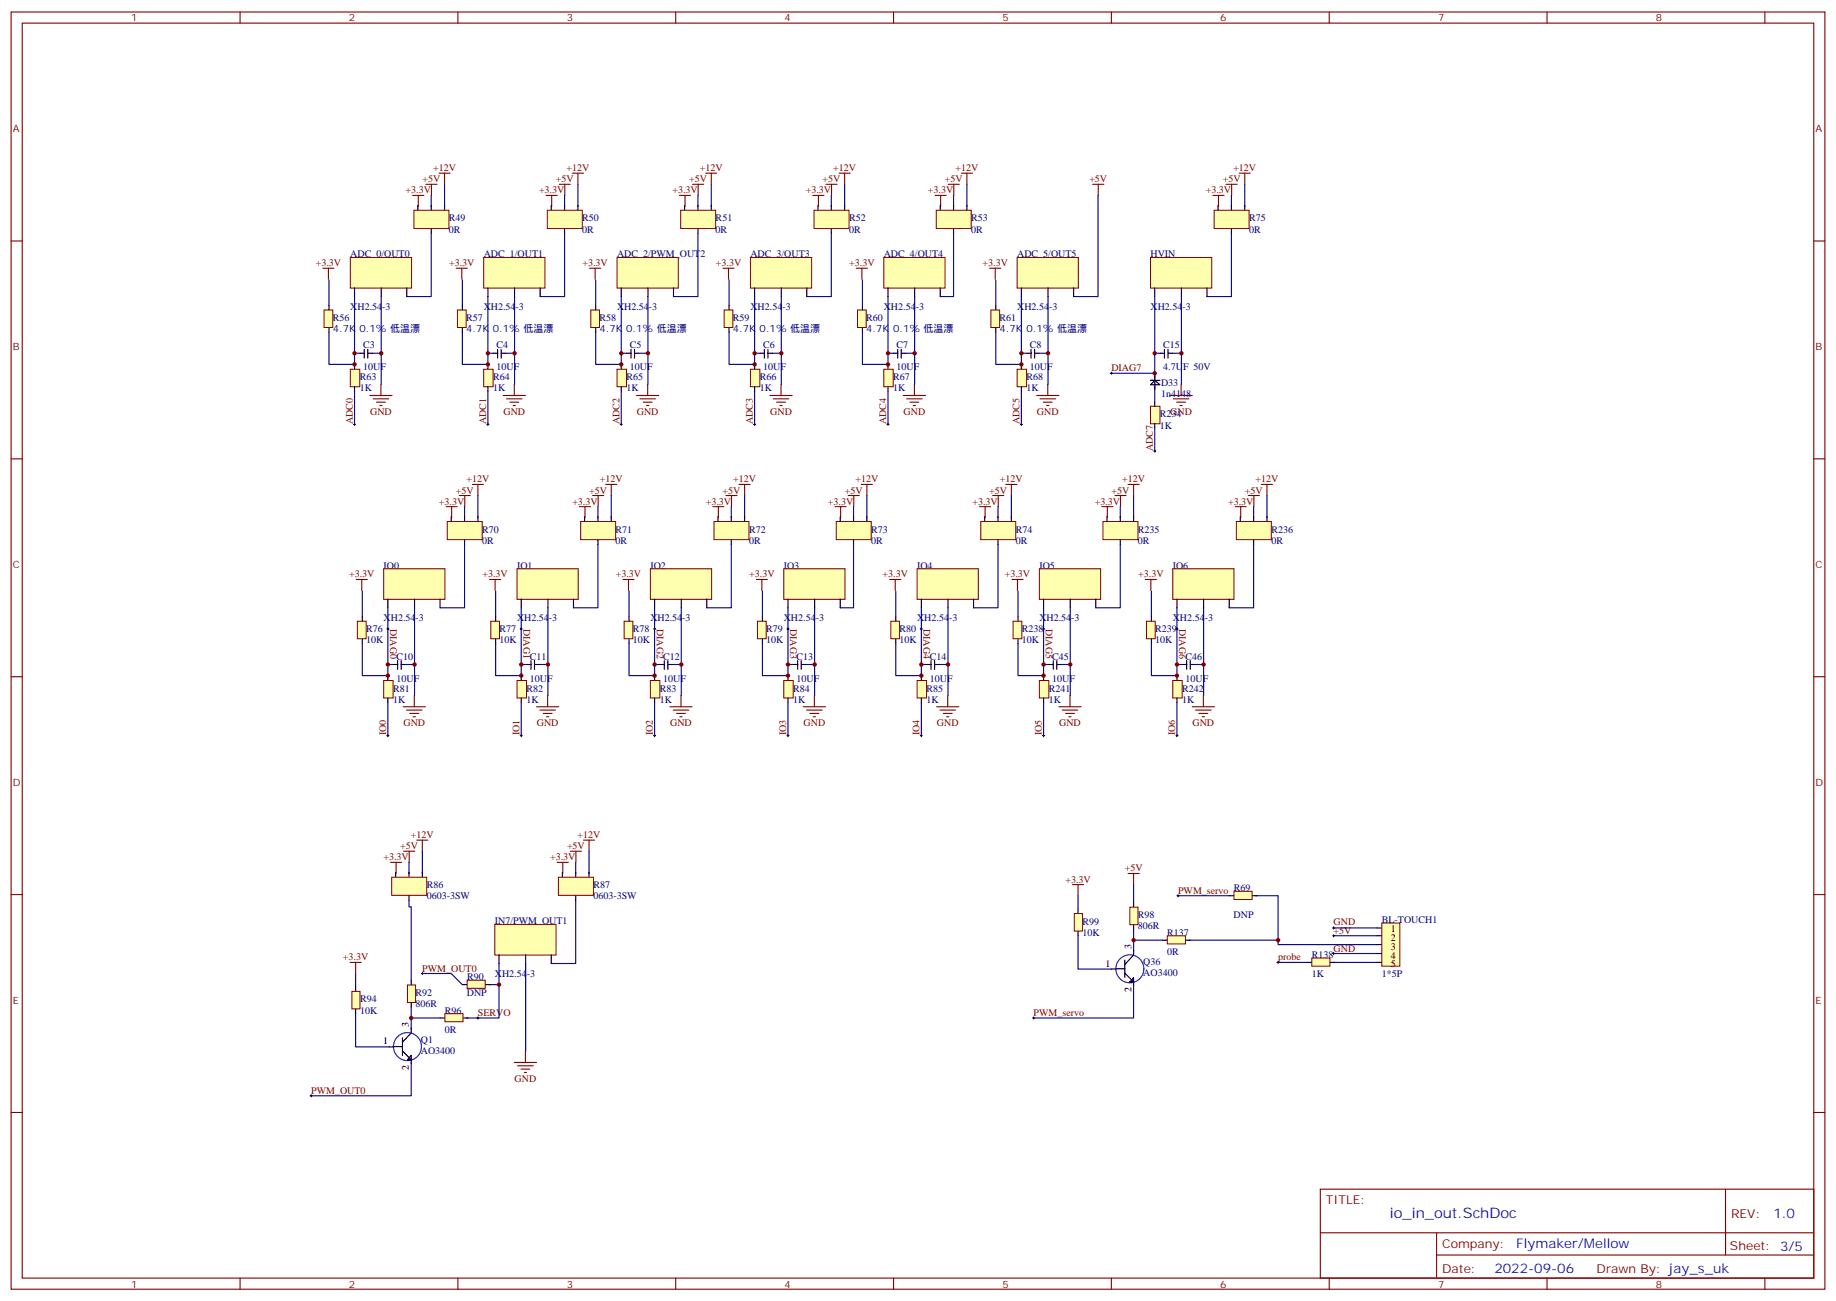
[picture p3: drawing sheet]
<svg xmlns="http://www.w3.org/2000/svg" width="583mm" height="413mm" viewBox="0 0 583 413" stroke-linecap="round" stroke-linejoin="round" font-family="sans-serif">
<g fill="none" stroke="#800000" stroke-width=".35">
<path d="M135.2 58.5h3.5M136.9 58.5v3.5M139.3 55h3.6M141.1 55v3.5M177.5 58.5h3.5M179.3 58.5v3.5M181.7 55h3.5M183.4 55v3.5M219.8 58.5h3.6M221.6 58.5v3.5M224 55h3.5M225.8 55v3.5"/>
<path d="M262.2 58.5h3.5M263.9 58.5v3.5M266.3 55h3.6M268.1 55v3.5M301 58.5h3.5M302.8 58.5v3.5M305.2 55h3.5M306.9 55v3.5M346.8 58.5h3.6M348.6 58.5v3.5M389.2 58.5h3.5M390.9 58.5v3.5"/>
<path d="M393.3 55h3.6M395.1 55v3.5M131 62h3.5M132.8 62v3.5M173.3 62h3.6M175.1 62v3.5M215.7 62h3.5M217.4 62v3.5M258 62h3.5M259.8 62v3.5M296.8 62h3.5M298.6 62v3.5"/>
<path d="M385 62h3.5M386.8 62v3.5M102.5 85.1h3.5M104.2 85.1v3.6M144.8 85.1h3.5M146.6 85.1v3.6M187.2 85.1h3.5M188.9 85.1v3.6M229.5 85.1h3.5M231.2 85.1v3.6M271.8 85.1h3.5M273.6 85.1v3.6"/>
<path d="M314.2 85.1h3.5M315.9 85.1v3.6M117.4 125.5h7M118.4 126.6h5M119.5 127.6h2.8M120.6 128.7h.7M120.9 122v3.5M159.7 125.5h7.1M160.8 126.6h4.9M161.8 127.6h2.9M162.9 128.7h.7M163.3 122v3.5"/>
<path d="M202.1 125.5h7M203.1 126.6h5M204.2 127.6h2.8M205.2 128.7h.7M205.6 122v3.5M244.4 125.5h7M245.4 126.6h5M246.5 127.6h2.8M247.6 128.7h.7M247.9 122v3.5M286.7 125.5h7.1M287.8 126.6h4.9"/>
<path d="M288.8 127.6h2.9M289.9 128.7h.7M290.3 122v3.5M329.1 125.5h7M330.1 126.6h5M331.2 127.6h2.8M332.2 128.7h.7M332.6 122v3.5M371.4 125.5h7M372.4 126.6h5M373.5 127.6h2.8M374.6 128.7h.7"/>
<path d="M374.9 122v3.5M145.8 157.3h3.5M147.5 157.3v3.5M149.9 153.7h3.6M151.7 153.7v3.6M188.1 157.3h3.5M189.9 157.3v3.5M192.3 153.7h3.5M194 153.7v3.6M230.4 157.3h3.6M232.2 157.3v3.5M234.6 153.7h3.5"/>
<path d="M236.4 153.7v3.6M269.2 157.3h3.6M271 157.3v3.5M273.4 153.7h3.5M275.2 153.7v3.6M315.1 157.3h3.5M316.9 157.3v3.5M319.3 153.7h3.5M321 153.7v3.6M353.9 157.3h3.5M355.7 157.3v3.5M358.1 153.7h3.5"/>
<path d="M359.8 153.7v3.6M396.2 157.3h3.6M398 157.3v3.5M400.4 153.7h3.5M402.2 153.7v3.6M141.6 160.8h3.5M143.4 160.8v3.5M183.9 160.8h3.6M185.7 160.8v3.5M226.3 160.8h3.5M228 160.8v3.5M265.1 160.8h3.5"/>
<path d="M266.8 160.8v3.5M310.9 160.8h3.6M312.7 160.8v3.5M349.7 160.8h3.6M351.5 160.8v3.5M392.1 160.8h3.5M393.8 160.8v3.5M113.1 183.9h3.5M114.8 183.9v3.5M155.4 183.9h3.5M157.2 183.9v3.5M197.7 183.9h3.6"/>
<path d="M199.5 183.9v3.5M240.1 183.9h3.5M241.8 183.9v3.5M282.4 183.9h3.5M284.2 183.9v3.5M321.2 183.9h3.5M323 183.9v3.5M363.5 183.9h3.6M365.3 183.9v3.5M128 224.3h7M129 225.4h5M130.1 226.4h2.8"/>
<path d="M131.1 227.5h.8M131.5 220.8v3.5M170.3 224.3h7.1M171.4 225.4h4.9M172.4 226.4h2.8M173.5 227.5h.7M173.8 220.8v3.5M212.6 224.3h7.1M213.7 225.4h4.9M214.8 226.4h2.8M215.8 227.5h.7M216.2 220.8v3.5"/>
<path d="M255 224.3h7M256 225.4h5M257.1 226.4h2.8M258.1 227.5h.8M258.5 220.8v3.5M297.3 224.3h7.1M298.4 225.4h4.9M299.4 226.4h2.8M300.5 227.5h.7M300.8 220.8v3.5M336.1 224.3h7.1M337.2 225.4h4.9"/>
<path d="M338.2 226.4h2.9M339.3 227.5h.7M339.6 220.8v3.5M378.4 224.3h7.1M379.5 225.4h4.9M380.6 226.4h2.8M381.6 227.5h.7M382 220.8v3.5M124 273.7h3.5M125.7 273.7v3.5M128.1 270.2h3.6M129.9 270.2v3.5"/>
<path d="M132.3 266.6h3.5M134.1 266.6v3.6M176.9 273.7h3.5M178.6 273.7v3.5M181 270.2h3.6M182.8 270.2v3.5M185.2 266.6h3.5M187 266.6v3.6M358.1 277.2h3.5M359.8 277.2v3.5M340.4 280.7h3.6M342.2 280.7v3.6"/>
<path d="M111.1 305.4h3.6M112.9 305.4v3.6M163.3 337.2h7M164.3 338.2h4.9M165.4 339.3h2.8M166.8 333.7v3.5M166.4 340.4h.7"/>
</g>
<g fill="none" stroke="#000" stroke-width=".32">
<path d="M352.4 118.5h.7M352.8 118.1v.7M112.2 134.7h.7M112.5 134.3v.7M154.5 134.7h.7M154.9 134.3v.7M196.8 134.7h.8M197.2 134.3v.7M239.2 134.7h.7M239.5 134.3v.7M281.5 134.7h.7M281.9 134.3v.7"/>
<path d="M323.8 134.7h.8M324.2 134.3v.7M366.2 143.2h.7M366.5 142.8v.7M122.8 199.6h.7M123.1 199.2v.8M165.1 199.6h.7M165.5 199.2v.8M207.4 199.6h.7M207.8 199.2v.8M249.8 199.6h.7M250.1 199.2v.8"/>
<path d="M292.1 199.6h.7M292.5 199.2v.8M330.9 199.6h.7M331.3 199.2v.8M373.2 199.6h.7M373.6 199.2v.8M122.8 233.5h.7M123.1 233.1v.7M165.1 233.5h.7M165.5 233.1v.7M207.4 233.5h.7M207.8 233.1v.7"/>
<path d="M249.8 233.5h.7M250.1 233.1v.7M292.1 233.5h.7M292.5 233.1v.7M330.9 233.5h.7M331.3 233.1v.7M373.2 233.5h.7M373.6 233.1v.7M373.6 284.3h.7M373.9 283.9v.7M423 294.5h.7M423 297h.7"/>
<path d="M423.3 294.1v.8M423.3 296.6v.7M133.7 309h.7M134.1 308.6v.7M405.3 305.4h.7M405.7 305.1v.7M423 302.6h.7M423.3 302.3v.7M151.3 323.1h.7M151.7 322.7v.7M327.7 323.1h.7M328.1 322.7v.7"/>
<path d="M98.4 347.8h.7M98.8 347.4v.7"/>
</g>
<g fill="none" stroke="#000080" stroke-width=".35">
<path d="M141.1 58.5v7M183.4 58.5v7M225.8 58.5v7M268.1 58.5v7M306.9 58.5v7M395.1 58.5v7M136.9 74v20.1h-7.8M136.9 62v3.5M179.2 74v20.1h-7.8M179.2 62v3.5M221.5 74v20.1h-7.7M221.5 62v3.5"/>
<path d="M263.9 74v20.1h-7.8M263.9 62v3.5M302.7 74v20.1h-4.3M302.7 62v3.5M348.5 62v32.1h-7.7M390.9 74v20.1h-7.8M390.9 62v3.5M104.4 88.8v8.1M112.5 94.1v18h1.8M121 94.1v27.9M146.8 88.8v8.1M154.9 94.1v18h1.7"/>
<path d="M163.3 94.1v27.9M189.1 88.8v8.1M197.2 94.1v18h1.8M205.7 94.1v27.9M231.4 88.8v8.1M239.5 94.1v18h1.8M248 94.1v27.9M273.8 88.8v8.1M281.9 94.1v18h1.7M290.3 94.1v27.9M316.1 88.8v8.1M324.2 94.1v18h1.8"/>
<path d="M332.7 94.1v27.9M366.5 94.1v18h1.8M375 94.1v27.9M104.4 105.4v10.2h8.1v-3.5M118.2 112.1h2.8M146.8 105.4v10.2h8.1v-3.5M160.5 112.1h2.8M189.1 105.4v10.2h8.1v-3.5M202.8 112.1h2.9M231.4 105.4v10.2h8.1v-3.5M245.2 112.1h2.8M273.8 105.4v10.2h8.1v-3.5"/>
<path d="M287.5 112.1h2.8M316.1 105.4v10.2h8.1v-3.5M329.8 112.1h2.9M352.8 118.5h13.7M366.5 112.1v7.1M372.2 112.1h2.8M112.5 124.1v10.6M154.9 124.1v10.6M197.2 124.1v10.6M239.5 124.1v10.6M281.9 124.1v10.6M324.2 124.1v10.6"/>
<path d="M366.5 123.4v4.2M366.5 135.7v7.5M151.7 157.3v7M194 157.3v7M236.4 157.3v7M275.2 157.3v7M321 157.3v7M359.8 157.3v7M402.2 157.3v7M147.5 172.8v20.1h-7.8M147.5 160.8v3.5M189.8 172.8v20.1h-7.8"/>
<path d="M189.8 160.8v3.5M232.1 172.8v20.1h-7.7M232.1 160.8v3.5M270.9 172.8v20.1h-4.2M270.9 160.8v3.5M316.8 172.8v20.1h-7.8M316.8 160.8v3.5M355.6 172.8v20.1h-7.8M355.6 160.8v3.5M397.9 172.8v20.1h-7.7M397.9 160.8v3.5M115 187.6v8.1"/>
<path d="M123.1 192.9v18h1.8M131.6 192.9v27.9M157.3 187.6v8.1M165.5 192.9v18h1.7M173.9 192.9v27.9M199.7 187.6v8.1M207.8 192.9v18h1.7M216.3 192.9v27.9M242 187.6v8.1M250.1 192.9v18h1.8M258.6 192.9v27.9M284.3 187.6v8.1"/>
<path d="M292.5 192.9v18h1.7M300.9 192.9v27.9M323.1 187.6v8.1M331.3 192.9v18h1.7M339.7 192.9v27.9M365.5 187.6v8.1M373.6 192.9v18h1.8M382.1 192.9v27.9M115 204.2v10.2h8.1v-3.5M128.8 210.9h2.8M157.3 204.2v10.2h8.2v-3.5M171.1 210.9h2.8"/>
<path d="M199.7 204.2v10.2h8.1v-3.5M213.4 210.9h2.9M242 204.2v10.2h8.1v-3.5M255.8 210.9h2.8M284.3 204.2v10.2h8.2v-3.5M298.1 210.9h2.8M323.1 204.2v10.2h8.2v-3.5M336.9 210.9h2.8M365.5 204.2v10.2h8.1v-3.5M379.2 210.9h2.9M123.1 222.9v10.6M165.5 222.9v10.6"/>
<path d="M207.8 222.9v10.6M250.1 222.9v10.6M292.5 222.9v10.6M331.3 222.9v10.6M373.6 222.9v10.6M129.8 273.7v3.5M134.1 270.2v7M182.7 273.7v3.5M187 270.2v7M129.8 285.7v2.1h.7v23.3M182.7 285.7v20.1h-7.7M342.2 297v10.6h10.6"/>
<path d="M342.2 284.3v4.2M359.8 294.9v7M359.8 280.7v5.7M359.8 298.4h9.2M373.9 284.3h16.3M377.5 298.4h28.2M398.6 284.3h7.1v15.5h31.4M423.3 294.5h13.8M423.3 297h13.8M112.9 309v4.2M130.5 319.5v7.1M134.1 309h9.1l3.6 3.5"/>
<path d="M155.2 312.5h3.2M158.4 305.8v17.3h-10.2M166.9 305.8v27.9M359.8 312.8v10.3h-31.7M405.7 305.4h9.2M423.3 302.6h13.8M423.3 305.4h13.8M112.9 321.7v10.5h10.6M130.5 337.5v10.3h-31.7M130.5 323.1h9.2"/>
</g>
<path d="M102.9 98.4h2.7v5.5h-2.7z" fill="#ffffb0" stroke="#800000" stroke-width=".32"/>
<path d="M104.4 96.9v1.4M104.4 104v1.4M114.3 112.1h1.4M115.6 110.9v2.8M116.7 110.9v2.8M116.8 112.1h1.4" fill="none" stroke="#000" stroke-width=".35"/>
<path d="M111.2 81.7h19.4v9.7h-19.4z" fill="#ffffb0" stroke="#800000" stroke-width=".32"/>
<path d="M112.5 91.3v2.8M121 91.3v2.8M129.1 91.3v2.8" fill="none" stroke="#000" stroke-width=".35"/>
<path d="M111.2 117.2h3v5.5h-3z" fill="#ffffb0" stroke="#800000" stroke-width=".32"/>
<path d="M112.5 115.6v1.4M112.5 122.7v1.4" fill="none" stroke="#000" stroke-width=".35"/>
<path d="M145.2 98.4h2.8v5.5h-2.8z" fill="#ffffb0" stroke="#800000" stroke-width=".32"/>
<path d="M146.8 96.9v1.4M146.8 104v1.4M156.6 112.1h1.4M158 110.9v2.8M159.1 110.9v2.8M159.1 112.1h1.4" fill="none" stroke="#000" stroke-width=".35"/>
<path d="M153.5 81.7h19.5v9.7h-19.5z" fill="#ffffb0" stroke="#800000" stroke-width=".32"/>
<path d="M154.9 91.3v2.8M163.3 91.3v2.8M171.4 91.3v2.8" fill="none" stroke="#000" stroke-width=".35"/>
<path d="M153.5 117.2h3v5.5h-3z" fill="#ffffb0" stroke="#800000" stroke-width=".32"/>
<path d="M154.9 115.6v1.4M154.9 122.7v1.4" fill="none" stroke="#000" stroke-width=".35"/>
<path d="M187.5 98.4h2.8v5.5h-2.8z" fill="#ffffb0" stroke="#800000" stroke-width=".32"/>
<path d="M189.1 96.9v1.4M189.1 104v1.4M199 112.1h1.4M200.3 110.9v2.8M201.4 110.9v2.8M201.5 112.1h1.3" fill="none" stroke="#000" stroke-width=".35"/>
<path d="M195.9 81.7h19.4v9.7h-19.4z" fill="#ffffb0" stroke="#800000" stroke-width=".32"/>
<path d="M197.2 91.3v2.8M205.7 91.3v2.8M213.8 91.3v2.8" fill="none" stroke="#000" stroke-width=".35"/>
<path d="M195.9 117.2h3v5.5h-3z" fill="#ffffb0" stroke="#800000" stroke-width=".32"/>
<path d="M197.2 115.6v1.4M197.2 122.7v1.4" fill="none" stroke="#000" stroke-width=".35"/>
<path d="M229.9 98.4h2.7v5.5h-2.7z" fill="#ffffb0" stroke="#800000" stroke-width=".32"/>
<path d="M231.4 96.9v1.4M231.4 104v1.4M241.3 112.1h1.4M242.6 110.9v2.8M243.7 110.9v2.8M243.8 112.1h1.4" fill="none" stroke="#000" stroke-width=".35"/>
<path d="M238.2 81.7h19.4v9.7h-19.4z" fill="#ffffb0" stroke="#800000" stroke-width=".32"/>
<path d="M239.5 91.3v2.8M248 91.3v2.8M256.1 91.3v2.8" fill="none" stroke="#000" stroke-width=".35"/>
<path d="M238.2 117.2h3v5.5h-3z" fill="#ffffb0" stroke="#800000" stroke-width=".32"/>
<path d="M239.5 115.6v1.4M239.5 122.7v1.4" fill="none" stroke="#000" stroke-width=".35"/>
<path d="M272.2 98.4h2.8v5.5h-2.8z" fill="#ffffb0" stroke="#800000" stroke-width=".32"/>
<path d="M273.8 96.9v1.4M273.8 104v1.4M283.6 112.1h1.4M285 110.9v2.8M286.1 110.9v2.8M286.1 112.1h1.4" fill="none" stroke="#000" stroke-width=".35"/>
<path d="M280.5 81.7h19.5v9.7h-19.5z" fill="#ffffb0" stroke="#800000" stroke-width=".32"/>
<path d="M281.9 91.3v2.8M290.3 91.3v2.8M298.4 91.3v2.8" fill="none" stroke="#000" stroke-width=".35"/>
<path d="M280.5 117.2h3v5.5h-3z" fill="#ffffb0" stroke="#800000" stroke-width=".32"/>
<path d="M281.9 115.6v1.4M281.9 122.7v1.4" fill="none" stroke="#000" stroke-width=".35"/>
<path d="M314.5 98.4h2.8v5.5h-2.8z" fill="#ffffb0" stroke="#800000" stroke-width=".32"/>
<path d="M316.1 96.9v1.4M316.1 104v1.4M326 112.1h1.4M327.3 110.9v2.8M328.4 110.9v2.8M328.5 112.1h1.3" fill="none" stroke="#000" stroke-width=".35"/>
<path d="M322.9 81.7h19.4v9.7h-19.4z" fill="#ffffb0" stroke="#800000" stroke-width=".32"/>
<path d="M324.2 91.3v2.8M332.7 91.3v2.8M340.8 91.3v2.8" fill="none" stroke="#000" stroke-width=".35"/>
<path d="M322.9 117.2h3v5.5h-3z" fill="#ffffb0" stroke="#800000" stroke-width=".32"/>
<path d="M324.2 115.6v1.4M324.2 122.7v1.4" fill="none" stroke="#000" stroke-width=".35"/>
<path d="M131.4 66.7h11.1v5.8h-11.1z" fill="#ffffb0" stroke="#800000" stroke-width=".32"/>
<path d="M132.6 65.2v1.4M136.9 65.2v1.4M136.9 72.6v1.4M141.1 65.2v1.4" fill="none" stroke="#000" stroke-width=".35"/>
<path d="M173.7 66.7h11.1v5.8h-11.1z" fill="#ffffb0" stroke="#800000" stroke-width=".32"/>
<path d="M175 65.2v1.4M179.2 65.2v1.4M179.2 72.6v1.4M183.4 65.2v1.4" fill="none" stroke="#000" stroke-width=".35"/>
<path d="M216.1 66.7h11.1v5.8h-11.1z" fill="#ffffb0" stroke="#800000" stroke-width=".32"/>
<path d="M217.3 65.2v1.4M221.5 65.2v1.4M221.5 72.6v1.4M225.8 65.2v1.4" fill="none" stroke="#000" stroke-width=".35"/>
<path d="M258.4 66.7h11.1v5.8h-11.1z" fill="#ffffb0" stroke="#800000" stroke-width=".32"/>
<path d="M259.6 65.2v1.4M263.9 65.2v1.4M263.9 72.6v1.4M268.1 65.2v1.4" fill="none" stroke="#000" stroke-width=".35"/>
<path d="M297.2 66.7h11.1v5.8h-11.1z" fill="#ffffb0" stroke="#800000" stroke-width=".32"/>
<path d="M298.4 65.2v1.4M302.7 65.2v1.4M302.7 72.6v1.4M306.9 65.2v1.4" fill="none" stroke="#000" stroke-width=".35"/>
<path d="M113.4 197.2h2.8v5.5h-2.8z" fill="#ffffb0" stroke="#800000" stroke-width=".32"/>
<path d="M115 195.7v1.4M115 202.8v1.4M124.9 210.9h1.4M126.2 209.7v2.7M127.3 209.7v2.7M127.4 210.9h1.4" fill="none" stroke="#000" stroke-width=".35"/>
<path d="M121.8 180.5h19.4v9.7h-19.4z" fill="#ffffb0" stroke="#800000" stroke-width=".32"/>
<path d="M123.1 190.1v2.8M131.6 190.1v2.8M139.7 190.1v2.8" fill="none" stroke="#000" stroke-width=".35"/>
<path d="M121.8 216h3v5.5h-3z" fill="#ffffb0" stroke="#800000" stroke-width=".32"/>
<path d="M123.1 214.4v1.4M123.1 221.5v1.4" fill="none" stroke="#000" stroke-width=".35"/>
<path d="M155.8 197.2h2.8v5.5h-2.8z" fill="#ffffb0" stroke="#800000" stroke-width=".32"/>
<path d="M157.3 195.7v1.4M157.3 202.8v1.4M167.2 210.9h1.4M168.5 209.7v2.7M169.7 209.7v2.7M169.7 210.9h1.4" fill="none" stroke="#000" stroke-width=".35"/>
<path d="M164.1 180.5h19.5v9.7h-19.5z" fill="#ffffb0" stroke="#800000" stroke-width=".32"/>
<path d="M165.5 190.1v2.8M173.9 190.1v2.8M182 190.1v2.8" fill="none" stroke="#000" stroke-width=".35"/>
<path d="M164.1 216h3v5.5h-3z" fill="#ffffb0" stroke="#800000" stroke-width=".32"/>
<path d="M165.5 214.4v1.4M165.5 221.5v1.4" fill="none" stroke="#000" stroke-width=".35"/>
<path d="M198.1 197.2h2.8v5.5h-2.8z" fill="#ffffb0" stroke="#800000" stroke-width=".32"/>
<path d="M199.7 195.7v1.4M199.7 202.8v1.4M209.5 210.9h1.4M210.9 209.7v2.7M212 209.7v2.7M212 210.9h1.4" fill="none" stroke="#000" stroke-width=".35"/>
<path d="M206.4 180.5h19.5v9.7h-19.5z" fill="#ffffb0" stroke="#800000" stroke-width=".32"/>
<path d="M207.8 190.1v2.8M216.3 190.1v2.8M224.4 190.1v2.8" fill="none" stroke="#000" stroke-width=".35"/>
<path d="M206.4 216h3v5.5h-3z" fill="#ffffb0" stroke="#800000" stroke-width=".32"/>
<path d="M207.8 214.4v1.4M207.8 221.5v1.4" fill="none" stroke="#000" stroke-width=".35"/>
<path d="M240.4 197.2h2.8v5.5h-2.8z" fill="#ffffb0" stroke="#800000" stroke-width=".32"/>
<path d="M242 195.7v1.4M242 202.8v1.4M251.9 210.9h1.4M253.2 209.7v2.7M254.3 209.7v2.7M254.4 210.9h1.4" fill="none" stroke="#000" stroke-width=".35"/>
<path d="M248.8 180.5h19.4v9.7h-19.4z" fill="#ffffb0" stroke="#800000" stroke-width=".32"/>
<path d="M250.1 190.1v2.8M258.6 190.1v2.8M266.7 190.1v2.8" fill="none" stroke="#000" stroke-width=".35"/>
<path d="M248.8 216h3v5.5h-3z" fill="#ffffb0" stroke="#800000" stroke-width=".32"/>
<path d="M250.1 214.4v1.4M250.1 221.5v1.4" fill="none" stroke="#000" stroke-width=".35"/>
<path d="M282.8 197.2h2.8v5.5h-2.8z" fill="#ffffb0" stroke="#800000" stroke-width=".32"/>
<path d="M284.3 195.7v1.4M284.3 202.8v1.4M294.2 210.9h1.4M295.5 209.7v2.7M296.7 209.7v2.7M296.7 210.9h1.4" fill="none" stroke="#000" stroke-width=".35"/>
<path d="M291.1 180.5h19.5v9.7h-19.5z" fill="#ffffb0" stroke="#800000" stroke-width=".32"/>
<path d="M292.5 190.1v2.8M300.9 190.1v2.8M309 190.1v2.8" fill="none" stroke="#000" stroke-width=".35"/>
<path d="M291.1 216h3v5.5h-3z" fill="#ffffb0" stroke="#800000" stroke-width=".32"/>
<path d="M292.5 214.4v1.4M292.5 221.5v1.4" fill="none" stroke="#000" stroke-width=".35"/>
<path d="M142 165.5h11.1v5.8h-11.1z" fill="#ffffb0" stroke="#800000" stroke-width=".32"/>
<path d="M143.2 164v1.4M147.5 164v1.4M147.5 171.4v1.4M151.7 164v1.4" fill="none" stroke="#000" stroke-width=".35"/>
<path d="M184.3 165.5h11.1v5.8h-11.1z" fill="#ffffb0" stroke="#800000" stroke-width=".32"/>
<path d="M185.6 164v1.4M189.8 164v1.4M189.8 171.4v1.4M194 164v1.4" fill="none" stroke="#000" stroke-width=".35"/>
<path d="M226.6 165.5h11.2v5.8h-11.2z" fill="#ffffb0" stroke="#800000" stroke-width=".32"/>
<path d="M227.9 164v1.4M232.1 164v1.4M232.1 171.4v1.4M236.4 164v1.4" fill="none" stroke="#000" stroke-width=".35"/>
<path d="M265.4 165.5h11.2v5.8h-11.2z" fill="#ffffb0" stroke="#800000" stroke-width=".32"/>
<path d="M266.7 164v1.4M270.9 164v1.4M270.9 171.4v1.4M275.2 164v1.4" fill="none" stroke="#000" stroke-width=".35"/>
<path d="M311.3 165.5h11.1v5.8h-11.1z" fill="#ffffb0" stroke="#800000" stroke-width=".32"/>
<path d="M312.6 164v1.4M316.8 164v1.4M316.8 171.4v1.4M321 164v1.4" fill="none" stroke="#000" stroke-width=".35"/>
<path d="M157.1 293.4h19.4v9.7h-19.4z" fill="#ffffb0" stroke="#800000" stroke-width=".32"/>
<path d="M158.4 303v2.8M166.9 303v2.8M175 303v2.8" fill="none" stroke="#000" stroke-width=".35"/>
<path d="M177.2 278.4h11.2v5.8h-11.2z" fill="#ffffb0" stroke="#800000" stroke-width=".32"/>
<path d="M178.5 276.9v1.3M182.7 276.9v1.3M187 276.9v1.3M182.7 284.3v1.4M123.5 332.2h1.4M125 332.2h2.8M127.8 333.5l2.7 2.8h-1.2h1.2v-1.4l-1.2 1.4M127.8 329.4v5.5M130.5 326.2v1.4M130.5 336.1v1.4M130.5 327.8l-2.7 3" fill="none" stroke="#000" stroke-width=".35"/>
<circle cx="129.3" cy="332.2" r="4.4" fill="none" stroke="#00f" stroke-width=".35"/>
<path d="M129.3 312.6h2.6v5.6h-2.6z" fill="#ffffb0" stroke="#800000" stroke-width=".32"/>
<path d="M130.5 311.1v1.4M130.5 318.2v1.3" fill="none" stroke="#000" stroke-width=".35"/>
<path d="M111.7 314.6h2.6v5.6h-2.6z" fill="#ffffb0" stroke="#800000" stroke-width=".32"/>
<path d="M112.9 313.2v1.4M112.9 320.3v1.4" fill="none" stroke="#000" stroke-width=".35"/>
<path d="M141.2 321.7h5.8v2.6h-5.8z" fill="#ffffb0" stroke="#800000" stroke-width=".32"/>
<path d="M139.7 323.1h1.4M147.1 323.1h1.4" fill="none" stroke="#000" stroke-width=".35"/>
<path d="M148.3 311.1h5.7v2.6h-5.7z" fill="#ffffb0" stroke="#800000" stroke-width=".32"/>
<path d="M146.8 312.5h1.3M154.2 312.5h1.4" fill="none" stroke="#000" stroke-width=".35"/>
<path d="M124.3 278.4h11.1v5.8h-11.1z" fill="#ffffb0" stroke="#800000" stroke-width=".32"/>
<path d="M368.3 112.1h1.4M369.6 110.9v2.8M370.7 110.9v2.8M370.8 112.1h1.4M125.6 276.9v1.3M129.8 276.9v1.3M134.1 276.9v1.3M129.8 284.3v1.4" fill="none" stroke="#000" stroke-width=".35"/>
<path d="M365.2 81.7h19.4v9.7h-19.4z" fill="#ffffb0" stroke="#800000" stroke-width=".32"/>
<path d="M366.5 91.3v2.8M375 91.3v2.8M383.1 91.3v2.8" fill="none" stroke="#000" stroke-width=".35"/>
<path d="M385.4 66.7h11.1v5.8h-11.1z" fill="#ffffb0" stroke="#800000" stroke-width=".32"/>
<path d="M386.6 65.2v1.4M390.9 65.2v1.4M390.9 72.6v1.4M395.1 65.2v1.4M366.5 119.2v.7M366.6 119.3v1.4l-1.4 1.4h3l-1.6-1.4h-1.4h3M366.6 120.7v2.8" fill="none" stroke="#000" stroke-width=".35"/>
<path d="M438.6 292.9h5.7v13.7h-5.7z" fill="#ffffb0" stroke="#800000" stroke-width=".32"/>
<path d="M437.1 294.5h1.4M437.1 297h1.4M437.1 299.8h1.4M437.1 302.6h1.4M437.1 305.4h1.4" fill="none" stroke="#000" stroke-width=".35"/>
<path d="M365.2 128.9h3v5.6h-3z" fill="#ffffb0" stroke="#800000" stroke-width=".32"/>
<path d="M366.5 127.6v1.4M366.5 134.4v1.3" fill="none" stroke="#000" stroke-width=".35"/>
<path d="M321.6 197.2h2.8v5.5h-2.8z" fill="#ffffb0" stroke="#800000" stroke-width=".32"/>
<path d="M323.1 195.7v1.4M323.1 202.8v1.4M333 210.9h1.4M334.3 209.7v2.7M335.5 209.7v2.7M335.5 210.9h1.4" fill="none" stroke="#000" stroke-width=".35"/>
<path d="M329.9 180.5h19.5v9.7h-19.5z" fill="#ffffb0" stroke="#800000" stroke-width=".32"/>
<path d="M331.3 190.1v2.8M339.7 190.1v2.8M347.8 190.1v2.8" fill="none" stroke="#000" stroke-width=".35"/>
<path d="M329.9 216h3v5.5h-3z" fill="#ffffb0" stroke="#800000" stroke-width=".32"/>
<path d="M331.3 214.4v1.4M331.3 221.5v1.4" fill="none" stroke="#000" stroke-width=".35"/>
<path d="M350.1 165.5h11.1v5.8h-11.1z" fill="#ffffb0" stroke="#800000" stroke-width=".32"/>
<path d="M351.4 164v1.4M355.6 164v1.4M355.6 171.4v1.4M359.8 164v1.4" fill="none" stroke="#000" stroke-width=".35"/>
<path d="M363.9 197.2h2.8v5.5h-2.8z" fill="#ffffb0" stroke="#800000" stroke-width=".32"/>
<path d="M365.5 195.7v1.4M365.5 202.8v1.4M375.4 210.9h1.3M376.7 209.7v2.7M377.8 209.7v2.7M377.8 210.9h1.4" fill="none" stroke="#000" stroke-width=".35"/>
<path d="M372.3 180.5h19.4v9.7h-19.4z" fill="#ffffb0" stroke="#800000" stroke-width=".32"/>
<path d="M373.6 190.1v2.8M382.1 190.1v2.8M390.2 190.1v2.8" fill="none" stroke="#000" stroke-width=".35"/>
<path d="M372.3 216h3v5.5h-3z" fill="#ffffb0" stroke="#800000" stroke-width=".32"/>
<path d="M373.6 214.4v1.4M373.6 221.5v1.4" fill="none" stroke="#000" stroke-width=".35"/>
<path d="M392.4 165.5h11.2v5.8h-11.2z" fill="#ffffb0" stroke="#800000" stroke-width=".32"/>
<path d="M393.7 164v1.4M397.9 164v1.4M397.9 171.4v1.4M402.2 164v1.4" fill="none" stroke="#000" stroke-width=".35"/>
<path d="M416.4 304h5.7v2.6h-5.7z" fill="#ffffb0" stroke="#800000" stroke-width=".32"/>
<path d="M352.8 307.6h1.4M354.3 307.5h2.8M357.1 308.9l2.7 2.7h-1.2h1.2v-1.4l-1.2 1.4M357.1 304.7v5.5M359.8 301.6v1.3M359.8 311.5v1.3M359.8 303.1l-2.7 3M414.9 305.4h1.4M422.3 305.4h1.4" fill="none" stroke="#000" stroke-width=".35"/>
<path d="M363.1 307.5a4.4 4.4 0 0 0-6.4-4 4.4 4.4 0 0 0-.7 7.5 4.4 4.4 0 0 0 7-2.7l.1-.8" fill="none" stroke="#00f" stroke-width=".35"/>
<path d="M358.6 287.9h2.6v5.6h-2.6z" fill="#ffffb0" stroke="#800000" stroke-width=".32"/>
<path d="M359.8 286.4v1.4M359.8 293.5v1.4" fill="none" stroke="#000" stroke-width=".35"/>
<path d="M341 289.9h2.6v5.6h-2.6z" fill="#ffffb0" stroke="#800000" stroke-width=".32"/>
<path d="M342.2 288.5v1.4M342.2 295.6v1.4" fill="none" stroke="#000" stroke-width=".35"/>
<path d="M370.5 297h5.8v2.6h-5.8z" fill="#ffffb0" stroke="#800000" stroke-width=".32"/>
<path d="M369 298.4h1.4M376.4 298.4h1.4" fill="none" stroke="#000" stroke-width=".35"/>
<path d="M391.7 282.9h5.7v2.6h-5.7z" fill="#ffffb0" stroke="#800000" stroke-width=".32"/>
<path d="M390.2 284.3h1.4M397.6 284.3h1.4" fill="none" stroke="#000" stroke-width=".35"/>
<g fill="none" stroke="#870000" stroke-width=".35">
<path d="M3.5 3.8h575.8v405.4h-575.8zM7.1 7.3h568.6v398.3h-568.6zM76.2 3.8v3.5M145.3 3.8v3.5M214.5 3.8v3.5M283.6 3.8v3.5M352.8 3.8v3.5M421.9 3.8v3.5M491.1 3.8v3.5M560.2 3.8v3.5M3.5 76.5h3.6M575.7 76.5h3.6"/>
<path d="M3.5 145.6h3.6M575.7 145.6h3.6M3.5 214.8h3.6M575.7 214.8h3.6M3.5 283.9h3.6M575.7 283.9h3.6M3.5 353.1h3.6M575.7 353.1h3.6M419.1 377.4h156.6v28.2h-156.6zM547.7 377.4v20.9M419.1 391.2h156.5M456 398.3h119.6"/>
<path d="M456 391.2v14.2M76.2 405.6v3.6M145.3 405.6v3.6M214.5 405.6v3.6M283.6 405.6v3.6M352.8 405.6v3.6M421.9 405.6v3.6M491.1 405.6v3.6M560.2 405.6v3.6"/>
</g>
<g fill="#800000">
<circle cx="112.5" cy="115.6" r=".71"/>
<circle cx="112.5" cy="112.1" r=".71"/>
<circle cx="121" cy="112.1" r=".71"/>
<circle cx="123.1" cy="214.4" r=".71"/>
<circle cx="123.1" cy="210.9" r=".71"/>
<circle cx="130.5" cy="323.1" r=".71"/>
<circle cx="131.6" cy="210.9" r=".71"/>
<circle cx="154.9" cy="115.6" r=".71"/>
<circle cx="154.9" cy="112.1" r=".71"/>
<circle cx="158.4" cy="312.5" r=".71"/>
<circle cx="163.3" cy="112.1" r=".71"/>
<circle cx="165.5" cy="214.4" r=".71"/>
<circle cx="165.5" cy="210.9" r=".71"/>
<circle cx="173.9" cy="210.9" r=".71"/>
<circle cx="197.2" cy="115.6" r=".71"/>
<circle cx="197.2" cy="112.1" r=".71"/>
<circle cx="205.7" cy="112.1" r=".71"/>
<circle cx="207.8" cy="214.4" r=".71"/>
<circle cx="207.8" cy="210.9" r=".71"/>
<circle cx="216.3" cy="210.9" r=".71"/>
<circle cx="239.5" cy="115.6" r=".71"/>
<circle cx="239.5" cy="112.1" r=".71"/>
<circle cx="248" cy="112.1" r=".71"/>
<circle cx="250.1" cy="214.4" r=".71"/>
<circle cx="250.1" cy="210.9" r=".71"/>
<circle cx="258.6" cy="210.9" r=".71"/>
<circle cx="281.9" cy="115.6" r=".71"/>
<circle cx="281.9" cy="112.1" r=".71"/>
<circle cx="290.3" cy="112.1" r=".71"/>
<circle cx="292.5" cy="214.4" r=".71"/>
<circle cx="292.5" cy="210.9" r=".71"/>
<circle cx="300.9" cy="210.9" r=".71"/>
<circle cx="324.2" cy="115.6" r=".71"/>
<circle cx="324.2" cy="112.1" r=".71"/>
<circle cx="331.3" cy="214.4" r=".71"/>
<circle cx="331.3" cy="210.9" r=".71"/>
<circle cx="332.7" cy="112.1" r=".71"/>
<circle cx="339.7" cy="210.9" r=".71"/>
<circle cx="359.8" cy="298.4" r=".71"/>
<circle cx="366.5" cy="118.5" r=".71"/>
<circle cx="366.5" cy="112.1" r=".71"/>
<circle cx="373.6" cy="214.4" r=".71"/>
<circle cx="373.6" cy="210.9" r=".71"/>
<circle cx="375" cy="112.1" r=".71"/>
<circle cx="382.1" cy="210.9" r=".71"/>
<circle cx="405.7" cy="298.4" r=".71"/>
</g>
<text font-size="4.6" fill="#00f" x="441.2" y="386.4">io_in_out.SchDoc</text>
<g font-size="4.2" fill="#00f">
<text x="562.9" y="386.7">1.0</text>
<text x="481.3" y="396.2">Flymaker/Mellow</text>
<text x="474.4" y="404">2022-09-06</text>
</g>
<g font-size="3.9" fill="#800">
<text x="420.9" y="382">TITLE:</text>
<text x="549.5" y="386.7">REV:</text>
<text x="457.8" y="396.2">Company:</text>
<text x="549.1" y="396.8">Sheet: 3/5</text>
<text x="457.8" y="403.9">Date:</text>
<text x="506.8" y="403.9">Drawn By: jay_s_uk</text>
</g>
<g font-size="3.2" fill="#800">
<text x="41.6" y="6.8">1</text>
<text x="110.8" y="6.8">2</text>
<text x="179.9" y="6.8">3</text>
<text x="249.1" y="6.8">4</text>
<text x="318.2" y="6.8">5</text>
<text x="387.3" y="6.8">6</text>
<text x="456.5" y="6.8">7</text>
<text x="525.6" y="6.8">8</text>
<text x="4.1" y="41.9">A</text>
<text x="576.3" y="41.9">A</text>
<text x="4.1" y="111.1">B</text>
<text x="576.3" y="111.1">B</text>
<text x="4.1" y="180.2">C</text>
<text x="576.3" y="180.2">C</text>
<text x="4.1" y="249.3">D</text>
<text x="576.3" y="249.3">D</text>
<text x="4.1" y="318.5">E</text>
<text x="576.3" y="318.5">E</text>
<text x="41.6" y="408.6">1</text>
<text x="110.8" y="408.6">2</text>
<text x="179.9" y="408.6">3</text>
<text x="249.1" y="408.6">4</text>
<text x="318.2" y="408.6">5</text>
<text x="387.3" y="408.6">6</text>
<text x="456.5" y="408.6">7</text>
<text x="525.6" y="408.6">8</text>
</g>
<g font-size="3.2" fill="#800000">
<text x="134.1" y="57.9">+5V</text>
<text x="137.5" y="54.3">+12V</text>
<text x="176.5" y="57.9">+5V</text>
<text x="179.8" y="54.3">+12V</text>
<text x="218.8" y="57.9">+5V</text>
<text x="222.2" y="54.3">+12V</text>
<text x="261.1" y="57.9">+5V</text>
<text x="264.5" y="54.3">+12V</text>
<text x="299.9" y="57.9">+5V</text>
<text x="303.3" y="54.3">+12V</text>
<text x="345.8" y="57.9">+5V</text>
<text x="388.1" y="57.9">+5V</text>
<text x="391.5" y="54.3">+12V</text>
<text x="128.8" y="61.4">+3.3V</text>
<text x="171.1" y="61.4">+3.3V</text>
<text x="213.4" y="61.4">+3.3V</text>
<text x="255.8" y="61.4">+3.3V</text>
<text x="294.6" y="61.4">+3.3V</text>
<text x="382.8" y="61.4">+3.3V</text>
<text x="100.2" y="84.5">+3.3V</text>
<text x="142.6" y="84.5">+3.3V</text>
<text x="184.9" y="84.5">+3.3V</text>
<text x="227.2" y="84.5">+3.3V</text>
<text x="269.6" y="84.5">+3.3V</text>
<text x="311.9" y="84.5">+3.3V</text>
<text x="352.8" y="117.8">DIAG7</text>
<text x="117.5" y="131.6">GND</text>
<text x="159.8" y="131.6">GND</text>
<text x="202.2" y="131.6">GND</text>
<text x="244.5" y="131.6">GND</text>
<text x="286.8" y="131.6">GND</text>
<text x="329.2" y="131.6">GND</text>
<text x="371.5" y="131.6">GND</text>
<text x="111.9" y="134.6" transform="rotate(-90 111.9 134.6)">ADC0</text>
<text x="154.3" y="134.6" transform="rotate(-90 154.3 134.6)">ADC1</text>
<text x="196.6" y="134.6" transform="rotate(-90 196.6 134.6)">ADC2</text>
<text x="238.9" y="134.6" transform="rotate(-90 238.9 134.6)">ADC3</text>
<text x="281.3" y="134.6" transform="rotate(-90 281.3 134.6)">ADC4</text>
<text x="323.6" y="134.6" transform="rotate(-90 323.6 134.6)">ADC5</text>
<text x="365.9" y="143.2" transform="rotate(-90 365.9 143.2)">ADC7</text>
<text x="148.1" y="153.1">+12V</text>
<text x="190.4" y="153.1">+12V</text>
<text x="232.7" y="153.1">+12V</text>
<text x="271.5" y="153.1">+12V</text>
<text x="317.4" y="153.1">+12V</text>
<text x="356.2" y="153.1">+12V</text>
<text x="398.5" y="153.1">+12V</text>
<text x="139.3" y="160.2">+3.3V</text>
<text x="144.7" y="156.6">+5V</text>
<text x="181.7" y="160.2">+3.3V</text>
<text x="187" y="156.6">+5V</text>
<text x="224" y="160.2">+3.3V</text>
<text x="229.4" y="156.6">+5V</text>
<text x="262.8" y="160.2">+3.3V</text>
<text x="268.2" y="156.6">+5V</text>
<text x="308.7" y="160.2">+3.3V</text>
<text x="314" y="156.6">+5V</text>
<text x="347.5" y="160.2">+3.3V</text>
<text x="352.8" y="156.6">+5V</text>
<text x="389.8" y="160.2">+3.3V</text>
<text x="395.2" y="156.6">+5V</text>
<text x="110.8" y="183.3">+3.3V</text>
<text x="153.2" y="183.3">+3.3V</text>
<text x="195.5" y="183.3">+3.3V</text>
<text x="237.8" y="183.3">+3.3V</text>
<text x="280.2" y="183.3">+3.3V</text>
<text x="319" y="183.3">+3.3V</text>
<text x="361.3" y="183.3">+3.3V</text>
<text x="123.8" y="199.6" transform="rotate(90 123.8 199.6)">DIAG0</text>
<text x="166.1" y="199.6" transform="rotate(90 166.1 199.6)">DIAG1</text>
<text x="208.5" y="199.6" transform="rotate(90 208.5 199.6)">DIAG2</text>
<text x="250.8" y="199.6" transform="rotate(90 250.8 199.6)">DIAG3</text>
<text x="293.1" y="199.6" transform="rotate(90 293.1 199.6)">DIAG4</text>
<text x="331.9" y="199.6" transform="rotate(90 331.9 199.6)">DIAG5</text>
<text x="374.3" y="199.6" transform="rotate(90 374.3 199.6)">DIAG6</text>
<text x="122.5" y="233.4" transform="rotate(-90 122.5 233.4)">IO0</text>
<text x="128.1" y="230.4">GND</text>
<text x="164.9" y="233.4" transform="rotate(-90 164.9 233.4)">IO1</text>
<text x="170.4" y="230.4">GND</text>
<text x="207.2" y="233.4" transform="rotate(-90 207.2 233.4)">IO2</text>
<text x="212.7" y="230.4">GND</text>
<text x="249.5" y="233.4" transform="rotate(-90 249.5 233.4)">IO3</text>
<text x="255.1" y="230.4">GND</text>
<text x="291.9" y="233.4" transform="rotate(-90 291.9 233.4)">IO4</text>
<text x="297.4" y="230.4">GND</text>
<text x="330.7" y="233.4" transform="rotate(-90 330.7 233.4)">IO5</text>
<text x="336.2" y="230.4">GND</text>
<text x="373" y="233.4" transform="rotate(-90 373 233.4)">IO6</text>
<text x="378.5" y="230.4">GND</text>
<text x="127.1" y="269.5">+5V</text>
<text x="130.4" y="266">+12V</text>
<text x="180" y="269.5">+5V</text>
<text x="183.4" y="266">+12V</text>
<text x="121.7" y="273.1">+3.3V</text>
<text x="174.6" y="273.1">+3.3V</text>
<text x="338.2" y="280.1">+3.3V</text>
<text x="357" y="276.6">+5V</text>
<text x="373.9" y="283.6">PWM_servo R69</text>
<text x="423.3" y="293.7">GND</text>
<text x="423.3" y="296.5">+5V</text>
<text x="108.9" y="304.8">+3.3V</text>
<text x="405.7" y="304.8">probe</text>
<text x="423.3" y="302">GND</text>
<text x="134.1" y="308.3">PWM_OUT0</text>
<text x="151.7" y="322.4">SERVO</text>
<text x="328.1" y="322.4">PWM_servo</text>
<text x="98.8" y="347.1">PWM_OUT0</text>
<text x="163.4" y="343.3">GND</text>
</g>
<g font-size="3.2" fill="#000080">
<text x="142.5" y="70.3">R49</text>
<text x="184.8" y="70.3">R50</text>
<text x="227.2" y="70.3">R51</text>
<text x="269.5" y="70.3">R52</text>
<text x="308.3" y="70.3">R53</text>
<text x="396.5" y="70.3">R75</text>
<text x="142.5" y="73.8">0R</text>
<text x="184.8" y="73.8">0R</text>
<text x="227.2" y="73.8">0R</text>
<text x="269.5" y="73.8">0R</text>
<text x="308.3" y="73.8">0R</text>
<text x="396.5" y="73.8">0R</text>
<text x="111.2" y="81.7">ADC_0/OUT0</text>
<text x="153.5" y="81.7">ADC_1/OUT1</text>
<text x="195.9" y="81.7">ADC_2/PWM_OUT2</text>
<text x="238.2" y="81.7">ADC_3/OUT3</text>
<text x="280.5" y="81.7">ADC_4/OUT4</text>
<text x="322.9" y="81.7">ADC_5/OUT5</text>
<text x="365.2" y="81.7">HVIN</text>
<text x="105.6" y="101.9">R56</text>
<text x="111.2" y="98.4">XH2.54-3</text>
<text x="148" y="101.9">R57</text>
<text x="153.5" y="98.4">XH2.54-3</text>
<text x="190.3" y="101.9">R58</text>
<text x="195.9" y="98.4">XH2.54-3</text>
<text x="232.6" y="101.9">R59</text>
<text x="238.2" y="98.4">XH2.54-3</text>
<text x="275" y="101.9">R60</text>
<text x="280.5" y="98.4">XH2.54-3</text>
<text x="317.3" y="101.9">R61</text>
<text x="322.9" y="98.4">XH2.54-3</text>
<text x="365.2" y="98.4">XH2.54-3</text>
<text x="105.6" y="105.4">4.7K 0.1% 低温漂</text>
<text x="148" y="105.4">4.7K 0.1% 低温漂</text>
<text x="190.3" y="105.4">4.7K 0.1% 低温漂</text>
<text x="232.6" y="105.4">4.7K 0.1% 低温漂</text>
<text x="275" y="105.4">4.7K 0.1% 低温漂</text>
<text x="317.3" y="105.4">4.7K 0.1% 低温漂</text>
<text x="115.3" y="110.5">C3</text>
<text x="157.6" y="110.5">C4</text>
<text x="199.9" y="110.5">C5</text>
<text x="242.3" y="110.5">C6</text>
<text x="284.6" y="110.5">C7</text>
<text x="326.9" y="110.5">C8</text>
<text x="369.3" y="110.5">C15</text>
<text x="115.3" y="117.5">10UF</text>
<text x="157.6" y="117.5">10UF</text>
<text x="199.9" y="117.5">10UF</text>
<text x="242.3" y="117.5">10UF</text>
<text x="284.6" y="117.5">10UF</text>
<text x="326.9" y="117.5">10UF</text>
<text x="369.3" y="117.5">4.7UF 50V</text>
<text x="114.2" y="124.2">1K</text>
<text x="114.2" y="120.7">R63</text>
<text x="156.5" y="124.2">1K</text>
<text x="156.5" y="120.7">R64</text>
<text x="198.9" y="124.2">1K</text>
<text x="198.9" y="120.7">R65</text>
<text x="241.2" y="124.2">1K</text>
<text x="241.2" y="120.7">R66</text>
<text x="283.5" y="124.2">1K</text>
<text x="283.5" y="120.7">R67</text>
<text x="325.9" y="124.2">1K</text>
<text x="325.9" y="120.7">R68</text>
<text x="368.5" y="122.5">D33</text>
<text x="368.5" y="126">1n4148</text>
<text x="368.2" y="136">1K</text>
<text x="368.2" y="132.5">R234</text>
<text x="153.1" y="172.6">0R</text>
<text x="153.1" y="169">R70</text>
<text x="195.4" y="172.6">0R</text>
<text x="195.4" y="169">R71</text>
<text x="237.8" y="172.6">0R</text>
<text x="237.8" y="169">R72</text>
<text x="276.6" y="172.6">0R</text>
<text x="276.6" y="169">R73</text>
<text x="322.4" y="172.6">0R</text>
<text x="322.4" y="169">R74</text>
<text x="361.2" y="172.6">0R</text>
<text x="361.2" y="169">R235</text>
<text x="403.6" y="172.6">0R</text>
<text x="403.6" y="169">R236</text>
<text x="121.8" y="180.5">IO0</text>
<text x="164.1" y="180.5">IO1</text>
<text x="206.4" y="180.5">IO2</text>
<text x="248.8" y="180.5">IO3</text>
<text x="291.1" y="180.5">IO4</text>
<text x="329.9" y="180.5">IO5</text>
<text x="372.3" y="180.5">IO6</text>
<text x="121.8" y="197.2">XH2.54-3</text>
<text x="164.1" y="197.2">XH2.54-3</text>
<text x="206.4" y="197.2">XH2.54-3</text>
<text x="248.8" y="197.2">XH2.54-3</text>
<text x="291.1" y="197.2">XH2.54-3</text>
<text x="329.9" y="197.2">XH2.54-3</text>
<text x="372.3" y="197.2">XH2.54-3</text>
<text x="116.2" y="200.7">R76</text>
<text x="158.6" y="200.7">R77</text>
<text x="200.9" y="200.7">R78</text>
<text x="243.2" y="200.7">R79</text>
<text x="285.6" y="200.7">R80</text>
<text x="324.4" y="200.7">R238</text>
<text x="366.7" y="200.7">R239</text>
<text x="116.2" y="204.2">10K</text>
<text x="125.8" y="209.3">C10</text>
<text x="158.6" y="204.2">10K</text>
<text x="168.2" y="209.3">C11</text>
<text x="200.9" y="204.2">10K</text>
<text x="210.5" y="209.3">C12</text>
<text x="243.2" y="204.2">10K</text>
<text x="252.8" y="209.3">C13</text>
<text x="285.6" y="204.2">10K</text>
<text x="295.2" y="209.3">C14</text>
<text x="324.4" y="204.2">10K</text>
<text x="334" y="209.3">C45</text>
<text x="366.7" y="204.2">10K</text>
<text x="376.3" y="209.3">C46</text>
<text x="124.8" y="219.5">R81</text>
<text x="125.8" y="216.3">10UF</text>
<text x="167.1" y="219.5">R82</text>
<text x="168.2" y="216.3">10UF</text>
<text x="209.4" y="219.5">R83</text>
<text x="210.5" y="216.3">10UF</text>
<text x="251.8" y="219.5">R84</text>
<text x="252.8" y="216.3">10UF</text>
<text x="294.1" y="219.5">R85</text>
<text x="295.2" y="216.3">10UF</text>
<text x="332.9" y="219.5">R241</text>
<text x="334" y="216.3">10UF</text>
<text x="375.2" y="219.5">R242</text>
<text x="376.3" y="216.3">10UF</text>
<text x="124.8" y="223">1K</text>
<text x="167.1" y="223">1K</text>
<text x="209.4" y="223">1K</text>
<text x="251.8" y="223">1K</text>
<text x="294.1" y="223">1K</text>
<text x="332.9" y="223">1K</text>
<text x="375.2" y="223">1K</text>
<text x="135.4" y="281.9">R86</text>
<text x="188.4" y="281.9">R87</text>
<text x="135.4" y="285.5">0603-3SW</text>
<text x="188.4" y="285.5">0603-3SW</text>
<text x="157.1" y="293.4">IN7/PWM_OUT1</text>
<text x="343.6" y="293.5">R99</text>
<text x="361.2" y="291.4">R98</text>
<text x="391.6" y="291.3">DNP</text>
<text x="438.6" y="292.9">BL-TOUCH1</text>
<text x="343.6" y="297">10K</text>
<text x="361.2" y="295">806R</text>
<text x="370.5" y="297">R137</text>
<text x="370.5" y="303.1">0R</text>
<text x="416.4" y="304">R138</text>
<text x="148.3" y="311.1">R90</text>
<text x="157.1" y="310.1">XH2.54-3</text>
<text x="362.9" y="309.8">AO3400</text>
<text x="362.9" y="306.3">Q36</text>
<text x="416.4" y="310.2">1K</text>
<text x="438.6" y="310.2">1*5P</text>
<text x="131.9" y="316.1">R92</text>
<text x="148.2" y="316">DNP</text>
<text x="114.3" y="321.7">10K</text>
<text x="114.3" y="318.2">R94</text>
<text x="131.9" y="319.7">806R</text>
<text x="141.2" y="321.7">R96</text>
<text x="141.2" y="327.8">0R</text>
<text x="133.6" y="334.5">AO3400</text>
<text x="133.6" y="331">Q1</text>
</g>
<g font-size="3.2">
<text x="441.4" y="295.9">1</text>
<text x="441.4" y="298.7">2</text>
<text x="359.1" y="301.3" transform="rotate(-90 359.1 301.3)">3</text>
<text x="441.4" y="301.5">3</text>
<text x="441.4" y="304.2">4</text>
<text x="350.9" y="306.8">1</text>
<text x="441.4" y="307">5</text>
<text x="359.1" y="315" transform="rotate(-90 359.1 315)">2</text>
<text x="129.8" y="326" transform="rotate(-90 129.8 326)">3</text>
<text x="121.6" y="331.5">1</text>
<text x="129.8" y="339.7" transform="rotate(-90 129.8 339.7)">2</text>
</g>
</svg>
